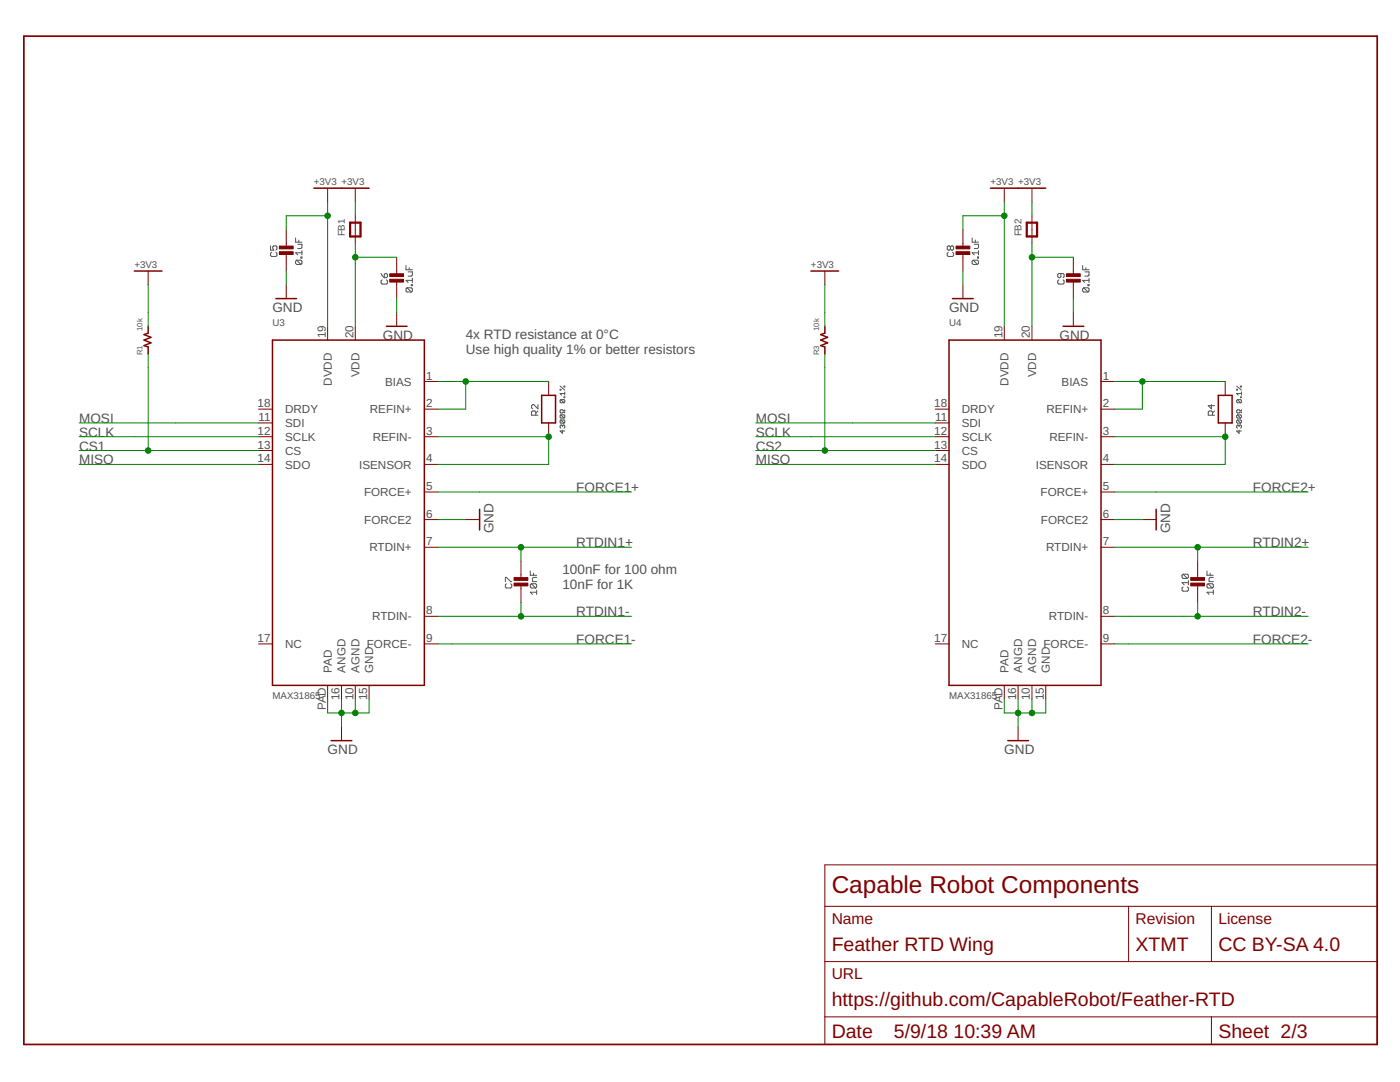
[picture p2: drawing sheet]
<svg xmlns="http://www.w3.org/2000/svg" width="279mm" height="216mm" viewBox="0 0 279 216" stroke-linecap="round" stroke-linejoin="round" font-family="sans-serif">
<g fill="none" stroke="#505050" stroke-width=".2">
<path d="M54 49.1v.8h.6l-.2-.4 .2-.4h.5l.2 .2v.4l-.2 .2M54.2 50.3l-.2 .2v.5l.2 .2h.9l.2-.2v-.5l-.2-.2M59 47.5v.8h1.3M59.2 51.9l-.2 .2v.5l.2 .2h.8M59.2 51.9h.8l.3 .2v.5l-.3 .2M59.2 51.9l.8 .9M59.4 48.7h.9v.7l-.3 .2h-.6M59.6 47.9v.4M60 51.3h.3v.2h-.3zM60.3 50v.9M60.3 50.4h-1.3l.4 .5M76.1 54.6l.6 .8"/>
<path d="M76.3 55.8l-.2 .2v.5l.2 .2h.8l.2-.2v-.5l-.2-.2M76.7 54.8l.4-.2 .2 .2v.4l-.2 .2h-.4zM81 53v.8h1.3M81.2 57.4l-.2 .2v.5l.2 .2h.9M81.2 57.4h.9l.2 .2v.5l-.2 .2M81.2 57.4l.9 .9M81.4 54.3h.9v.6l-.2 .2h-.7M81.7 53.4v.4M82.1 56.8h.2v.2h-.2zM82.3 55.5v.9M82.3 55.9h-1.3l.4 .5M189.3 50.3l-.3 .2v.5l.3 .2h.8l.2-.2v-.5l-.2-.2"/>
<path d="M189.7 49.3l-.2-.2-.5 .2v.4l.3 .2 .4-.2M189.7 49.3l.2-.2 .4 .2v.4l-.2 .2-.4-.2M189.7 49.3v.4M194 47.5v.8h1.3M194.2 51.9l-.2 .2v.5l.2 .2h.9M194.2 51.9h.9l.2 .2v.5l-.2 .2M194.2 51.9l.9 .9M194.4 48.7h.9v.7l-.2 .2h-.7M194.6 47.9v.4M195.1 51.3h.2v.2h-.2zM195.3 50.4h-1.3l.4 .5M195.3 50v.9"/>
<path d="M211.3 55.8l-.2 .2v.5l.2 .2h.9l.2-.2v-.5l-.2-.2M211.7 54.6v.6l-.2 .2-.4-.2v-.4l.2-.2h.9l.2 .2v.4l-.2 .2M216.1 53v.8h1.2M216.3 57.4l-.2 .2v.5l.2 .2h.8M216.3 57.4h.8l.2 .2v.5l-.2 .2M216.3 57.4l.8 .9M216.5 54.3h.8v.6l-.2 .2h-.6M216.7 53.4v.4M217.1 56.8h.2v.2h-.2zM217.3 55.9h-1.2l.4 .5M217.3 55.5v.9M111.8 77.7h.1v.1h-.1z"/>
<path d="M111.8 77l.9 .8M111.9 79.7l-.1 .5 .1 .2h.7M111.9 79.7h.7l.1 .2-.1 .5M111.9 79.7l.7 .7M112.6 77h.1v.2h-.1zM112.6 79.2h.1v.2h-.1zM112.7 78.2v.6M112.7 78.5h-.9l.3 .3M246.8 77.7h.2v.1h-.2zM246.8 77l1 .8M247 79.7l-.2 .2v.3l.2 .2h.6M247 79.7h.6l.2 .2v.3l-.2 .2"/>
<path d="M247 79.7l.6 .7M247.6 79.2h.2v.2h-.2zM247.6 77h.2v.2h-.2zM247.8 78.5h-1l.3 .3M247.8 78.2v.6M106.9 82.8v-.6l-.2-.2h-.4l-.2 .2v.6h1.3M107.4 80.7v.9l-.9-.9h-.2l-.2 .2v.5l.2 .2M107.4 82l-.5 .4M111.9 82.8l-.1 .2 .1 .4h.7M111.9 83.8l-.1 .2 .1 .4h.7M111.9 82.8h.7l.1 .2-.1 .4M111.9 83.8h.7l.1 .2-.1 .4"/>
<path d="M111.9 83.8l.7 .6M111.9 82.8l.7 .6M112.2 85.8v.7l-.4-.5h.9M112.2 85v.1M112.2 85l-.1-.2-.3 .2 .1 .4M112.2 85l.2-.2 .3 .2-.1 .4M112.7 81.8v.1h-.3l-.2-.1h-.3l-.1 .1 .1 .5h.3l.2-.2h.3v.2M241.8 80.7v.9l-.7-.7h1.3M242 82.8v-.6l-.2-.2h-.5l-.2 .2v.6h1.3M242.4 82l-.4 .4M247 83.8l-.2 .2v.3l.2 .1h.6M247 83.8h.6l.2 .2v.3l-.2 .1"/>
<path d="M247 82.8l-.2 .2v.2l.2 .2h.6M247 82.8h.6l.2 .2v.2l-.2 .2M247 83.8l.6 .6M247 82.8l.6 .6M247.3 85.8v.7l-.5-.5h1M247.3 85l-.2-.2-.3 .2v.3l.2 .1M247.3 85l.1-.2 .4 .2v.3l-.2 .1M247.3 85v.1M247.8 81.8v.1h-.4l-.1-.1h-.3l-.2 .1v.3l.2 .2h.3l.1-.2h.4v.2M100.9 116.1v-.9h.2l.8 .9h.2M101.1 116.5l-.2 .2v.4l.2 .2h.8l.2-.2v-.4l-.2-.2M105.8 113.9v.9h1.3"/>
<path d="M106 116.5h.9l.2 .2v.4l-.2 .2M106 116.5l-.2 .2v.4l.2 .2h.9M106 116.5l.9 .8M106.5 114.4v.4M107.1 118.2h-1.3l.5 .4M107.1 117.8v.8M107.1 115.2h-.6l-.2 .2v.7h.8M236.1 117.1l-.2 .2v.5l.2 .2h.9l.2-.2v-.5l-.2-.2M236.1 114.6l-.2 .2v.4l.2 .2h.9M236.1 114.6h.9l.2 .2v.4l-.2 .2M236.1 114.6l.9 .8M237.2 115.8v.9"/>
<path d="M237.2 116.3h-1.3l.4 .4M240.9 113.9v.9h1.2M241.1 116.5l-.2 .2v.4l.2 .2h.8M241.1 116.5h.8l.2 .2v.4l-.2 .2M241.1 116.5l.8 .8M241.5 114.4v.4M242.1 118.2h-1.2l.4 .4M242.1 115.2h-.6l-.2 .2v.7h.8M242.1 117.8v.8"/>
</g>
<g fill="none" stroke="#800000" stroke-width=".2">
<path d="M65.4 37.5v2.8M70.9 37.5v2.8M200.4 37.5v2.8M206 37.5v2.8M29.6 54.1v2.7M57.1 45.8v3.6M57.1 50.5v3.6M57.1 56.8v2.8M70.9 43.1v5.5M79.2 51.3v3.6M79.2 56v3.6M164.6 54.1v2.7"/>
<path d="M192.2 45.8v3.6M192.2 50.5v3.6M192.2 56.8v2.8M206 43.1v5.5M214.2 51.3v3.6M214.2 56v3.6M65.4 65.1v2.8M70.9 65.1v2.8M79.2 62.3v2.8M84.7 76.1h2.7M109.5 76.1v2.8M200.4 65.1v2.8"/>
<path d="M206 65.1v2.8M214.2 62.3v2.8M219.7 76.1h2.8M244.5 76.1v2.8M51.6 81.6h2.8M51.6 87.1h2.8M51.6 92.7h2.8M51.6 84.4h2.8M51.6 89.9h2.8M84.7 81.6h2.7M84.7 87.1h2.7M84.7 92.7h2.7"/>
<path d="M84.7 98.2h2.7M109.5 84.4v2.7M186.6 81.6h2.8M186.6 87.1h2.8M186.6 92.7h2.8M186.6 84.4h2.8M186.6 89.9h2.8M219.7 81.6h2.8M219.7 87.1h2.8M219.7 92.7h2.8M219.7 98.2h2.8M244.5 84.4v2.7"/>
<path d="M84.7 103.7h2.7M84.7 109.2h2.7M92.9 103.7h2.8M104 112v3.5M104 116.6v3.6M219.7 103.7h2.8M219.7 109.2h2.8M228 103.7h2.7M239 112v3.5M239 116.6v3.6M51.6 128.5h2.8M65.4 136.8v2.7"/>
<path d="M68.2 136.8v2.7M70.9 136.8v2.7M73.7 136.8v2.7M84.7 123h2.7M84.7 128.5h2.7M186.6 128.5h2.8M200.4 136.8v2.7M203.2 136.8v2.7M206 136.8v2.7M208.7 136.8v2.7M219.7 123h2.8M219.7 128.5h2.8"/>
<path d="M68.2 145v2.8M203.2 145v2.8M164.6 172.6h110.2v35.8h-110.2zM164.6 191.9h110.2M164.6 180.8h110.2M225.2 180.8v11.1M241.8 180.8v11.1M164.6 202.9h110.2M241.8 202.9v5.5"/>
</g>
<g fill="none" stroke="#800000" stroke-width=".3">
<path d="M62.6 37.5h11.1M197.7 37.5h11M26.8 54.1h5.5M55.1 59.6h4.1M161.8 54.1h5.6M190.1 59.6h4.1M29.6 65.1v1.4l-.9 .3 1.4 .5-1.4 .6 1.4 .5-1.4 .6 .9 .2v1.4M54.4 67.9h30.3v68.9h-30.3zM77.1 65.1h4.1M108.1 78.9h2.8v5.5h-2.8zM164.6 65.1v1.4l-.8 .3 1.4 .5-1.4 .6 1.4 .5-1.4 .6 .8 .2v1.4M189.4 67.9h30.3v68.9h-30.3z"/>
<path d="M212.2 65.1h4.1M243.1 78.9h2.8v5.5h-2.8zM95.7 101.6v4.1M230.7 101.6v4.1M66.1 147.8h4.1M201.1 147.8h4.2"/>
</g>
<g fill="#800000" stroke="#800000" stroke-width=".2">
<path d="M55.8 50.2h2.7v.6h-2.7z"/>
<path d="M55.8 49.1h2.7v.6h-2.7z"/>
<path d="M77.8 55.7h2.7v.6h-2.7z"/>
<path d="M77.8 54.6h2.7v.6h-2.7z"/>
<path d="M102.6 116.4h2.7v.5h-2.7z"/>
<path d="M102.6 115.3h2.7v.5h-2.7z"/>
<path d="M190.8 50.2h2.7v.6h-2.7z"/>
<path d="M190.8 49.1h2.7v.6h-2.7z"/>
<path d="M212.8 55.7h2.8v.6h-2.8z"/>
<path d="M212.8 54.6h2.8v.6h-2.8z"/>
<path d="M237.6 116.4h2.8v.5h-2.8z"/>
<path d="M237.6 115.3h2.8v.5h-2.8z"/>
</g>
<path d="M69.9 44.4h2v2.8h-2zM204.9 44.4h2.1v2.8h-2.1z" fill="none" stroke="#800000" stroke-width=".44"/>
<path d="M4.8 7.2h270v201.2h-270z" fill="none" stroke="#800000" stroke-width=".34"/>
<g fill="none" stroke="#008000" stroke-width=".2">
<path d="M29.6 56.8v8.3M57.1 54.1v2.7M65.4 43.1h-8.3v2.7M65.4 40.3v24.8M70.9 40.3v2.8M70.9 48.6v16.5M70.9 51.3h8.3M79.2 59.6v2.7M164.6 56.8v8.3M192.2 54.1v2.7M200.4 43.1h-8.2v2.7M200.4 40.3v24.8"/>
<path d="M206 40.3v2.8M206 48.6v16.5M206 51.3h8.2M214.2 59.6v2.7M29.6 70.6v19.3M87.4 76.1h22.1M92.9 76.1v5.5h-5.5M164.6 70.6v19.3M222.5 76.1h22M228 76.1v5.5h-5.5M15.8 87.1h35.8M15.8 92.7h35.8"/>
<path d="M15.8 84.4h35.8M15.8 89.9h35.8M87.4 87.1h22.1v5.6h-22.1M87.4 98.2h38.6M150.8 87.1h35.8M150.8 92.7h35.8M150.8 84.4h35.8M150.8 89.9h35.8M222.5 87.1h22v5.6h-22M222.5 98.2h38.6M87.4 103.7h5.5M87.4 109.2h38.6"/>
<path d="M104 109.2v2.8M222.5 103.7h5.5M222.5 109.2h38.6M239 109.2v2.8M65.4 139.5v2.8h8.3v-2.8M68.2 139.5v5.5M70.9 139.5v2.8M87.4 123h38.6M87.4 128.5h38.6M104 120.2v2.8M200.4 139.5v2.8h8.3v-2.8M203.2 139.5v5.5"/>
<path d="M206 139.5v2.8M222.5 123h38.6M222.5 128.5h38.6M239 120.2v2.8"/>
</g>
<g fill="#008000" stroke="#008000" stroke-width=".2">
<circle cx="203.2" cy="142.3" r=".55"/>
<circle cx="206" cy="142.3" r=".55"/>
<circle cx="68.2" cy="142.3" r=".55"/>
<circle cx="70.9" cy="142.3" r=".55"/>
<circle cx="92.9" cy="76.1" r=".55"/>
<circle cx="109.5" cy="87.1" r=".55"/>
<circle cx="70.9" cy="51.3" r=".55"/>
<circle cx="228" cy="76.1" r=".55"/>
<circle cx="244.5" cy="87.1" r=".55"/>
<circle cx="206" cy="51.3" r=".55"/>
<circle cx="29.6" cy="89.9" r=".55"/>
<circle cx="104" cy="109.2" r=".55"/>
<circle cx="104" cy="123" r=".55"/>
<circle cx="164.6" cy="89.9" r=".55"/>
<circle cx="239" cy="109.2" r=".55"/>
<circle cx="239" cy="123" r=".55"/>
<circle cx="200.4" cy="43.1" r=".55"/>
<circle cx="65.4" cy="43.1" r=".55"/>
</g>
<text font-size="4.9" fill="#800000" x="166" y="178.1">Capable Robot Components</text>
<g font-size="3.9" fill="#800000">
<text x="166" y="189.8">Feather RTD Wing</text>
<text x="226.6" y="189.8">XTMT</text>
<text x="243.1" y="189.8">CC BY-SA 4.0</text>
<text x="166" y="200.8">https://github.com/CapableRobot/Feather-RTD</text>
<text x="166" y="207">Date</text>
<text x="178.4" y="207">5/9/18</text>
<text x="190.3" y="207">10:39 AM</text>
<text x="243.1" y="207">Sheet 2/3</text>
</g>
<g font-size="3.1" fill="#800000">
<text x="166" y="184.3">Name</text>
<text x="226.6" y="184.3">Revision</text>
<text x="243.1" y="184.3">License</text>
<text x="166" y="195.3">URL</text>
</g>
<g font-size="2.7" fill="#505050">
<text x="54.4" y="62.3">GND</text>
<text x="189.4" y="62.3">GND</text>
<text x="76.4" y="67.9">GND</text>
<text x="93" y="67.7">4x RTD resistance at 0°C</text>
<text x="93" y="70.6">Use high quality 1% or better resistors</text>
<text x="211.5" y="67.9">GND</text>
<text x="15.8" y="87.1">SCLK</text>
<text x="15.8" y="84.4">MOSI</text>
<text x="15.8" y="89.9">CS1</text>
<text x="150.8" y="87.1">SCLK</text>
<text x="150.8" y="84.4">MOSI</text>
<text x="150.8" y="89.9">CS2</text>
<text x="15.8" y="92.7">MISO</text>
<text x="150.8" y="92.7">MISO</text>
<text x="115" y="98.2">FORCE1+</text>
<text x="250" y="98.2">FORCE2+</text>
<text x="98.5" y="106.4" transform="rotate(-90 98.5 106.4)">GND</text>
<text x="233.5" y="106.4" transform="rotate(-90 233.5 106.4)">GND</text>
<text x="115" y="109.2">RTDIN1+</text>
<text x="250" y="109.2">RTDIN2+</text>
<text x="112.2" y="114.6">100nF for 100 ohm</text>
<text x="112.2" y="117.5">10nF for 1K</text>
<text x="115" y="123">RTDIN1-</text>
<text x="250" y="123">RTDIN2-</text>
<text x="115" y="128.5">FORCE1-</text>
<text x="250" y="128.5">FORCE2-</text>
<text x="65.4" y="150.5">GND</text>
<text x="200.4" y="150.5">GND</text>
</g>
<g font-size="2.3" fill="#505050">
<text x="65" y="67.5" transform="rotate(-90 65 67.5)">19</text>
<text x="70.5" y="67.5" transform="rotate(-90 70.5 67.5)">20</text>
<text x="200" y="67.5" transform="rotate(-90 200 67.5)">19</text>
<text x="205.6" y="67.5" transform="rotate(-90 205.6 67.5)">20</text>
<text x="66.2" y="77" transform="rotate(-90 66.2 77)">DVDD</text>
<text x="71.7" y="75.3" transform="rotate(-90 71.7 75.3)">VDD</text>
<text x="76.8" y="76.9">BIAS</text>
<text x="85.1" y="75.7">1</text>
<text x="201.3" y="77" transform="rotate(-90 201.3 77)">DVDD</text>
<text x="206.8" y="75.3" transform="rotate(-90 206.8 75.3)">VDD</text>
<text x="211.9" y="76.9">BIAS</text>
<text x="220.1" y="75.7">1</text>
<text x="51.4" y="81.3">18</text>
<text x="56.9" y="82.5">DRDY</text>
<text x="73.8" y="82.5">REFIN+</text>
<text x="85.1" y="81.3">2</text>
<text x="186.4" y="81.3">18</text>
<text x="191.9" y="82.5">DRDY</text>
<text x="208.8" y="82.5">REFIN+</text>
<text x="220.1" y="81.3">2</text>
<text x="51.4" y="86.8">12</text>
<text x="51.4" y="89.5">13</text>
<text x="51.6" y="84">11</text>
<text x="56.9" y="85.2">SDI</text>
<text x="56.9" y="88">SCLK</text>
<text x="74.4" y="88">REFIN-</text>
<text x="85.1" y="86.8">3</text>
<text x="186.4" y="86.8">12</text>
<text x="186.4" y="89.5">13</text>
<text x="186.6" y="84">11</text>
<text x="191.9" y="85.2">SDI</text>
<text x="191.9" y="88">SCLK</text>
<text x="209.4" y="88">REFIN-</text>
<text x="220.1" y="86.8">3</text>
<text x="51.4" y="92.3">14</text>
<text x="56.9" y="90.7">CS</text>
<text x="56.9" y="93.5">SDO</text>
<text x="71.7" y="93.5">ISENSOR</text>
<text x="85.1" y="92.3">4</text>
<text x="186.4" y="92.3">14</text>
<text x="191.9" y="90.7">CS</text>
<text x="191.9" y="93.5">SDO</text>
<text x="206.7" y="93.5">ISENSOR</text>
<text x="220.1" y="92.3">4</text>
<text x="72.6" y="99">FORCE+</text>
<text x="85.1" y="97.8">5</text>
<text x="207.7" y="99">FORCE+</text>
<text x="220.1" y="97.8">5</text>
<text x="72.7" y="104.5">FORCE2</text>
<text x="85.1" y="103.3">6</text>
<text x="207.7" y="104.5">FORCE2</text>
<text x="220.1" y="103.3">6</text>
<text x="73.7" y="110">RTDIN+</text>
<text x="85.1" y="108.8">7</text>
<text x="208.8" y="110">RTDIN+</text>
<text x="220.1" y="108.8">7</text>
<text x="74.3" y="123.8">RTDIN-</text>
<text x="85.1" y="122.6">8</text>
<text x="209.3" y="123.8">RTDIN-</text>
<text x="220.1" y="122.6">8</text>
<text x="51.4" y="128.1">17</text>
<text x="56.9" y="129.3">NC</text>
<text x="73.2" y="129.3">FORCE-</text>
<text x="85.1" y="128.1">9</text>
<text x="186.4" y="128.1">17</text>
<text x="191.9" y="129.3">NC</text>
<text x="208.3" y="129.3">FORCE-</text>
<text x="220.1" y="128.1">9</text>
<text x="66.2" y="134.2" transform="rotate(-90 66.2 134.2)">PAD</text>
<text x="69" y="134.2" transform="rotate(-90 69 134.2)">ANGD</text>
<text x="71.7" y="134.2" transform="rotate(-90 71.7 134.2)">AGND</text>
<text x="74.5" y="134.2" transform="rotate(-90 74.5 134.2)">GND</text>
<text x="201.3" y="134.2" transform="rotate(-90 201.3 134.2)">PAD</text>
<text x="204" y="134.2" transform="rotate(-90 204 134.2)">ANGD</text>
<text x="206.8" y="134.2" transform="rotate(-90 206.8 134.2)">AGND</text>
<text x="209.5" y="134.2" transform="rotate(-90 209.5 134.2)">GND</text>
<text x="65" y="141.8" transform="rotate(-90 65 141.8)">PAD</text>
<text x="67.8" y="139.7" transform="rotate(-90 67.8 139.7)">16</text>
<text x="70.5" y="139.7" transform="rotate(-90 70.5 139.7)">10</text>
<text x="73.3" y="139.7" transform="rotate(-90 73.3 139.7)">15</text>
<text x="200" y="141.8" transform="rotate(-90 200 141.8)">PAD</text>
<text x="202.8" y="139.7" transform="rotate(-90 202.8 139.7)">16</text>
<text x="205.6" y="139.7" transform="rotate(-90 205.6 139.7)">10</text>
<text x="208.3" y="139.7" transform="rotate(-90 208.3 139.7)">15</text>
</g>
<g font-size="1.9" fill="#505050">
<text x="62.6" y="36.9">+3V3 +3V3</text>
<text x="197.7" y="36.9">+3V3 +3V3</text>
<text x="68.8" y="47.2" transform="rotate(-90 68.8 47.2)">FB1</text>
<text x="203.9" y="47.2" transform="rotate(-90 203.9 47.2)">FB2</text>
<text x="26.8" y="53.4">+3V3</text>
<text x="161.8" y="53.4">+3V3</text>
<text x="54.4" y="65.1">U3</text>
<text x="189.4" y="65.1">U4</text>
<text x="54.4" y="139.5">MAX31865</text>
<text x="189.4" y="139.5">MAX31865</text>
</g>
<g font-size="1.5" fill="#505050">
<text x="28.5" y="70.9" transform="rotate(-90 28.5 70.9)">R1</text>
<text x="28.5" y="66.1" transform="rotate(-90 28.5 66.1)">10k</text>
<text x="163.5" y="70.9" transform="rotate(-90 163.5 70.9)">R3</text>
<text x="163.5" y="66.1" transform="rotate(-90 163.5 66.1)">10k</text>
</g>
</svg>
